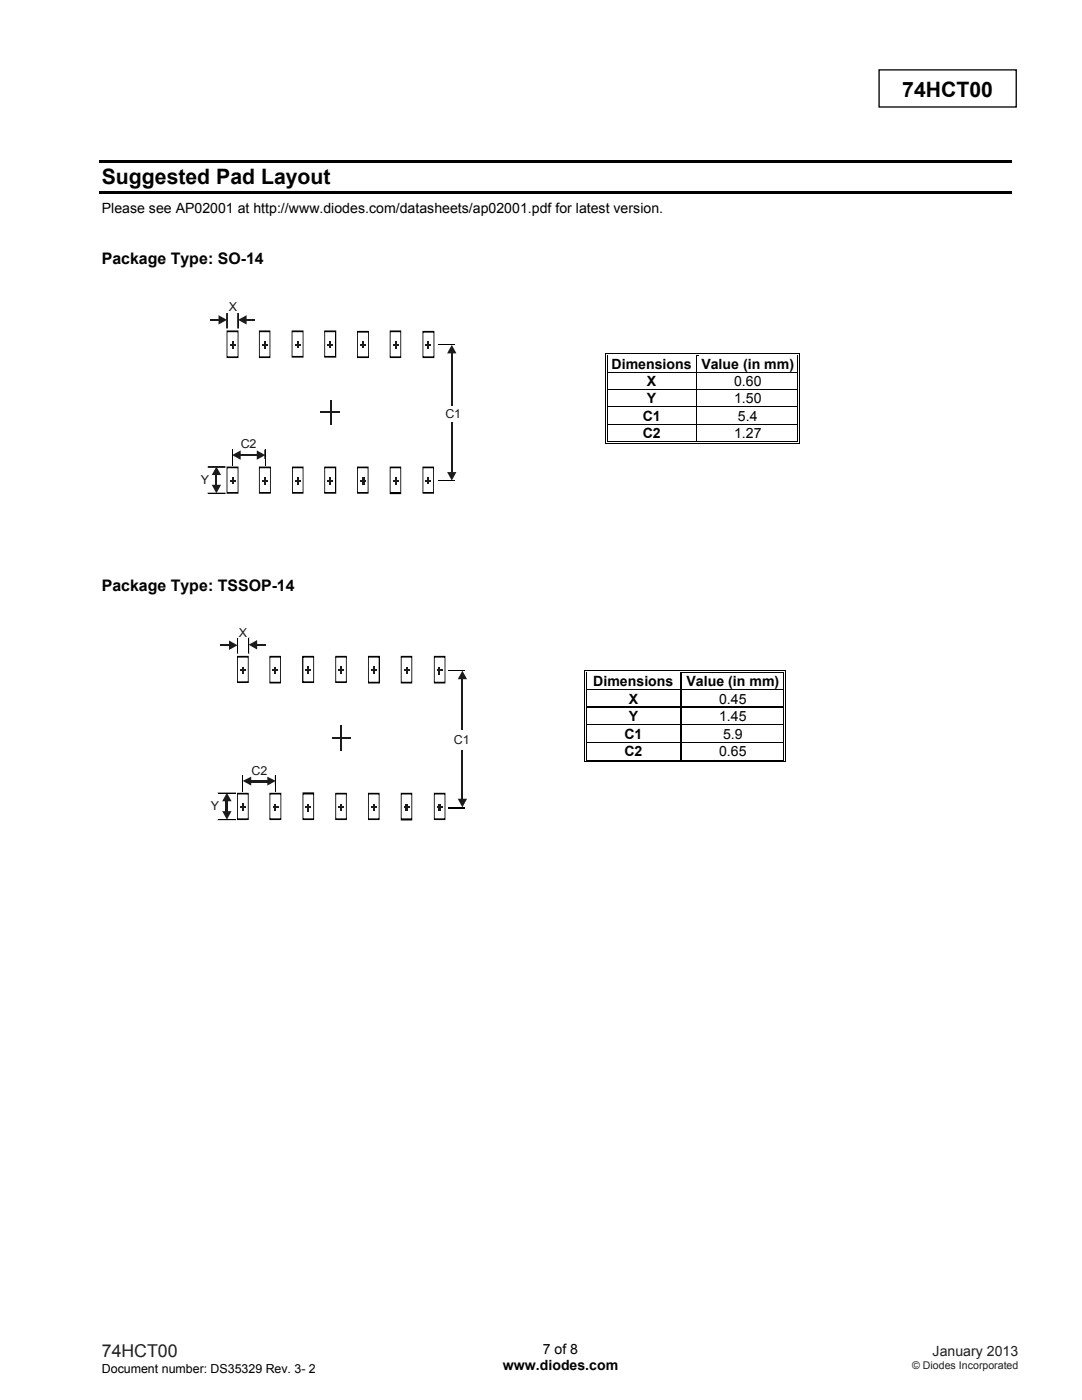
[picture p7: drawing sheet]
<svg xmlns="http://www.w3.org/2000/svg" width="216mm" height="279mm" viewBox="0 0 216 279" stroke-linecap="round" stroke-linejoin="round" font-family="sans-serif">
<path d="M175.4 13.9h27.4v7.5h-27.4z" fill="none" stroke="#000" stroke-width=".26"/>
<path d="M19.8 32h182v.5h-182zM19.8 38.1h182v.5h-182z" fill="#000"/>
<g fill="#fff">
<path d="M121.3 71.1h17.7v3.2h-17.7z"/>
<path d="M121.8 71.1h16.5v3.2h-16.5z"/>
<path d="M139.1 71.1h20v3.2h-20z"/>
<path d="M139.8 71.1h18.9v3.2h-18.9z"/>
</g>
<path d="M120.8 70.5h.2v.6h-.2zM120.8 70.5h.5v.2h-.5zM121.1 70.9h.2v.2h-.2zM121.1 70.9h.2v.1h-.2z" fill="#000"/>
<path d="M121.3 70.6h17.7M121.3 71h17.7" fill="none" stroke="#000" stroke-width=".2"/>
<g fill="#fff">
<path d="M121.3 71l17.7 .1z"/>
<path d="M139.1 71l.4 .1z"/>
</g>
<path d="M139 71l.1 .1zM139 70.5h.5v.2h-.5zM139 70.9h.5v.1h-.5z" fill="#000"/>
<path d="M139.5 70.6h19.6M139.5 71h19.6" fill="none" stroke="#000" stroke-width=".2"/>
<path d="M139.5 71l19.6 .1z" fill="#fff"/>
<path d="M159.1 70.5h.5v.2h-.5zM159.1 70.9h.2v.2h-.2zM159.1 70.9h.2v.1h-.2zM159.5 70.5h.1v.6h-.1z" fill="#000"/>
<path d="M120.9 71.1v3.2M121.2 71.1v3.2M139.1 71.1v3.2M159.2 71.1v3.2M159.6 71.1v3.2" fill="none" stroke="#000" stroke-width=".2"/>
<g fill="#fff">
<path d="M121.3 74.5h17.7v3.2h-17.7z"/>
<path d="M121.8 74.5h16.5v3.2h-16.5z"/>
<path d="M139.1 74.5h20v3.2h-20z"/>
<path d="M139.8 74.5h18.9v3.2h-18.9z"/>
</g>
<path d="M120.8 74.3h.2v.2h-.2zM121.1 74.3h.2v.2h-.2zM159.1 74.3h.2v.2h-.2zM159.5 74.3h.1v.2h-.1z" fill="#000"/>
<path d="M120.9 74.5v3.2M121.2 74.5v3.2M121.3 74.4h37.8M139.1 74.5v3.2M159.2 74.5v3.2M159.6 74.5v3.2" fill="none" stroke="#000" stroke-width=".2"/>
<g fill="#fff">
<path d="M121.3 77.9h17.7v3.2h-17.7z"/>
<path d="M121.8 77.9h16.5v3.2h-16.5z"/>
<path d="M139.1 77.9h20v3.2h-20z"/>
<path d="M139.8 77.9h18.9v3.2h-18.9z"/>
</g>
<path d="M120.8 77.7h.2v.2h-.2zM121.1 77.7h.2v.2h-.2zM159.1 77.7h.2v.2h-.2zM159.5 77.7h.1v.2h-.1z" fill="#000"/>
<path d="M120.9 77.9v3.2M121.2 77.9v3.2M121.3 77.8h37.8M139.1 77.9v3.2M159.2 77.9v3.2M159.6 77.9v3.2" fill="none" stroke="#000" stroke-width=".2"/>
<g fill="#fff">
<path d="M121.3 81.3h17.7v3.3h-17.7z"/>
<path d="M121.8 81.3h16.5v3.3h-16.5z"/>
<path d="M139.1 81.3h20v3.3h-20z"/>
<path d="M139.8 81.3h18.9v3.3h-18.9z"/>
</g>
<path d="M120.8 81.1h.2v.2h-.2zM121.1 81.1h.2v.2h-.2zM159.1 81.1h.2v.2h-.2zM159.5 81.1h.1v.2h-.1z" fill="#000"/>
<path d="M120.9 81.3v3.3M121.2 81.3v3.3M121.3 81.2h37.8M139.1 81.3v3.3M159.2 81.3v3.3M159.6 81.3v3.3" fill="none" stroke="#000" stroke-width=".2"/>
<g fill="#fff">
<path d="M121.3 84.7h17.7v3.3h-17.7z"/>
<path d="M121.8 84.7h16.5v3.3h-16.5z"/>
<path d="M139.1 84.7h20v3.3h-20z"/>
<path d="M139.8 84.7h18.9v3.3h-18.9z"/>
</g>
<path d="M120.8 84.6h.2v.1h-.2zM120.8 88.3h.5v.2h-.5zM121.1 84.6h.2v.1h-.2zM121.1 88h.2v.2h-.2zM139 88h.5v.2h-.5zM159.1 84.6h.2v.1h-.2zM159.1 88.3h.5v.2h-.5zM159.1 88h.2v.2h-.2zM159.5 84.6h.1v.1h-.1zM159.5 88h.1v.5h-.1z" fill="#000"/>
<path d="M120.9 84.7v3.8M121.2 84.7v3.3M121.3 84.6h37.8M121.3 88.4h37.8M121.3 88.1h17.7M139.1 84.7v3.3M139.5 88.1h19.6M159.2 84.7v3.3M159.6 84.7v3.3" fill="none" stroke="#000" stroke-width=".2"/>
<g fill="#fff">
<path d="M117.1 134.3h18.7v3.2h-18.7z"/>
<path d="M117.6 134.3h17.6v3.2h-17.6z"/>
</g>
<path d="M116.6 133.8h.2v.5h-.2zM116.6 133.8h.5v.1h-.5zM117 134.1h.1v.2h-.1z" fill="#000"/>
<path d="M117.1 133.8h18.7M117.1 134.2h18.7" fill="none" stroke="#000" stroke-width=".2"/>
<path d="M117.1 134.3h18.7z" fill="#fff"/>
<path d="M135.8 134.3h.3zM135.8 133.8h.5v.1h-.5zM135.8 134.1h.5v.2h-.5zM156.3 133.8h.5v.1h-.5zM156.3 134.1h.2v.2h-.2zM156.7 133.8h.1v.5h-.1z" fill="#000"/>
<path d="M116.7 134.3v3.2M117.1 134.3v3.2M136.3 133.8h20M136.3 134.2h20M156.4 134.3v3.2M156.7 134.3v3.2" fill="none" stroke="#000" stroke-width=".2"/>
<path d="M135.9 134.3v3.2" fill="none" stroke="#000" stroke-width=".25"/>
<g fill="#fff">
<path d="M117.1 137.8h18.7v3.2h-18.7z"/>
<path d="M117.6 137.8h17.6v3.2h-17.6z"/>
<path d="M136.1 137.8h20.2v3.2h-20.2z"/>
<path d="M136.6 137.8h19.3v3.2h-19.3z"/>
</g>
<path d="M116.6 137.5h.2v.3h-.2zM117 137.5h.1v.3h-.1z" fill="#000"/>
<path d="M117.1 137.6h18.7" fill="none" stroke="#000" stroke-width=".25"/>
<path d="M117.1 137.8h18.7z" fill="#fff"/>
<path d="M135.8 137.5h.3v.3h-.3z" fill="#000"/>
<path d="M136.1 137.6h20.2" fill="none" stroke="#000" stroke-width=".25"/>
<path d="M136.1 137.8h20.2z" fill="#fff"/>
<path d="M156.3 137.5h.2v.3h-.2zM156.7 137.5h.1v.3h-.1z" fill="#000"/>
<path d="M116.7 137.8v3.2M117.1 137.8v3.2M156.4 137.8v3.2M156.7 137.8v3.2" fill="none" stroke="#000" stroke-width=".2"/>
<path d="M135.9 137.8v3.2" fill="none" stroke="#000" stroke-width=".25"/>
<g fill="#fff">
<path d="M117.1 141.3h18.7v3.2h-18.7z"/>
<path d="M117.6 141.3h17.6v3.2h-17.6z"/>
<path d="M136.1 141.3h20.2v3.2h-20.2z"/>
<path d="M136.6 141.3h19.3v3.2h-19.3z"/>
</g>
<path d="M116.6 141h.2v.3h-.2zM117 141h.1v.3h-.1z" fill="#000"/>
<path d="M117.1 141.2h18.7" fill="none" stroke="#000" stroke-width=".25"/>
<path d="M117.1 141.3h18.7z" fill="#fff"/>
<path d="M135.8 141h.3v.3h-.3z" fill="#000"/>
<path d="M136.1 141.2h20.2" fill="none" stroke="#000" stroke-width=".25"/>
<path d="M136.1 141.3h20.2z" fill="#fff"/>
<path d="M156.3 141h.2v.3h-.2zM156.7 141h.1v.3h-.1z" fill="#000"/>
<path d="M116.7 141.3v3.2M117.1 141.3v3.2M156.4 141.3v3.2M156.7 141.3v3.2" fill="none" stroke="#000" stroke-width=".2"/>
<path d="M135.9 141.3v3.2" fill="none" stroke="#000" stroke-width=".25"/>
<g fill="#fff">
<path d="M117.1 144.8h18.7v3.3h-18.7z"/>
<path d="M117.6 144.8h17.6v3.3h-17.6z"/>
<path d="M136.1 144.8h20.2v3.3h-20.2z"/>
<path d="M136.6 144.8h19.3v3.3h-19.3z"/>
</g>
<path d="M116.6 144.5h.2v.3h-.2zM117 144.5h.1v.3h-.1z" fill="#000"/>
<path d="M117.1 144.7h18.7" fill="none" stroke="#000" stroke-width=".25"/>
<path d="M117.1 144.8h18.7z" fill="#fff"/>
<path d="M135.8 144.5h.3v.3h-.3z" fill="#000"/>
<path d="M136.1 144.7h20.2" fill="none" stroke="#000" stroke-width=".25"/>
<path d="M136.1 144.8h20.2z" fill="#fff"/>
<path d="M156.3 144.5h.2v.3h-.2zM156.7 144.5h.1v.3h-.1z" fill="#000"/>
<path d="M116.7 144.8v3.3M117.1 144.8v3.3M156.4 144.8v3.3M156.7 144.8v3.3" fill="none" stroke="#000" stroke-width=".2"/>
<path d="M135.9 144.8v3.3" fill="none" stroke="#000" stroke-width=".25"/>
<g fill="#fff">
<path d="M117.1 148.3h18.7v3.3h-18.7z"/>
<path d="M117.6 148.3h17.6v3.3h-17.6z"/>
<path d="M136.1 148.3h20.2v3.3h-20.2z"/>
<path d="M136.6 148.3h19.3v3.3h-19.3z"/>
</g>
<path d="M116.6 148.1h.2v.2h-.2zM117 148.1h.1v.2h-.1z" fill="#000"/>
<path d="M117.1 148.2h18.7" fill="none" stroke="#000" stroke-width=".25"/>
<path d="M117.1 148.3h18.7z" fill="#fff"/>
<path d="M135.8 148.1h.3v.2h-.3z" fill="#000"/>
<path d="M136.1 148.2h20.2" fill="none" stroke="#000" stroke-width=".25"/>
<path d="M136.1 148.3h20.2z" fill="#fff"/>
<g fill="#000">
<path d="M116.6 151.9h.5v.2h-.5zM117 151.6h.1v.2h-.1zM135.8 151.6h.5v.2h-.5zM156.3 148.1h.2v.2h-.2zM156.3 151.9h.5v.2h-.5zM156.3 151.6h.2v.2h-.2zM156.7 148.1h.1v.2h-.1zM156.7 151.6h.1v.5h-.1z"/>
<path d="M45.2 62.5h.2v3h-.2zM45.2 65.5h.2zM45.2 62.5h.2v3h-.2zM45.2 62.5h.2z"/>
<path d="M45.3 71.1h2.2v.4h-2.2zM47.5 71.3l.1 .2zM47.4 66.1h.2v5.2h-.2zM47.5 66l.1 .1zM45.3 66h2.2v.3h-2.2zM45.2 66l.1 .1zM45.2 66.1h.2v5.2h-.2zM45.2 71.3l.1 .2z"/>
<path d="M47.4 62.5h.2v3h-.2zM47.4 65.5h.2zM47.4 62.5h.2v3h-.2zM47.4 62.5h.2z"/>
<path d="M51.8 71.1h2.1v.4h-2.1zM53.9 71.3l.1 .2zM53.8 66.1h.2v5.2h-.2zM53.9 66l.1 .1zM51.8 66h2.1v.3h-2.1zM51.7 66l.1 .1zM51.7 66.1h.1v5.2h-.1zM51.7 71.3l.1 .2z"/>
<path d="M58.3 71h2.2v.4h-2.2zM60.5 71.2l.1 .2zM60.4 66.1h.2v5.1h-.2zM60.5 66l.1 .1zM58.3 66h2.2v.3h-2.2zM58.2 66l.1 .1zM58.2 66.1h.2v5.1h-.2zM58.2 71.2l.1 .2z"/>
<path d="M64.8 71h2.2v.4h-2.2zM67 71.2l.1 .2zM66.8 66.1h.3v5.1h-.3zM67 66l.1 .1zM64.8 66h2.2v.3h-2.2zM64.7 66l.1 .1zM64.7 66.1h.2v5.1h-.2zM64.7 71.2l.1 .2z"/>
<path d="M71.3 71.1h2.2v.4h-2.2zM73.5 71.3l.1 .2zM73.4 66.2h.2v5.1h-.2zM73.5 66l.1 .2zM71.3 66h2.2v.4h-2.2zM71.2 66l.1 .2zM71.2 66.2h.2v5.1h-.2zM71.2 71.3l.1 .2z"/>
<path d="M77.9 71.1h2.1v.4h-2.1zM80 71.3l.1 .2zM79.9 66.1h.2v5.2h-.2zM80 66l.1 .1zM77.9 66h2.1v.3h-2.1zM77.8 66l.1 .1zM77.8 66.1h.1v5.2h-.1zM77.8 71.3l.1 .2z"/>
<path d="M84.4 71.1h2.2v.4h-2.2zM86.6 71.3l.1 .2zM86.5 66.2h.2v5.1h-.2zM86.6 66l.1 .2zM84.4 66h2.2v.4h-2.2zM84.3 66l.1 .2zM84.3 66.2h.2v5.1h-.2zM84.3 71.3l.1 .2z"/>
<path d="M41.5 98.4h3.5v.1h-3.5zM45 98.4v.1zM41.5 98.4h3.5v.1h-3.5zM41.5 98.4v.1z"/>
<path d="M41.5 93.1h3.5v.2h-3.5zM45 93.1v.2zM41.5 93.1h3.5v.2h-3.5zM41.5 93.1v.2z"/>
<path d="M45.3 98.2h2.2v.3h-2.2zM47.5 98.4l.1 .1zM47.4 93.3h.2v5.1h-.2zM47.5 93.1l.1 .2zM45.3 93.1h2.2v.4h-2.2zM45.2 93.1l.1 .2zM45.2 93.3h.2v5.1h-.2zM45.2 98.4l.1 .1z"/>
<path d="M51.8 98.2h2.2v.3h-2.2zM54 98.4v.1zM53.9 93.3h.1v5.1h-.1zM54 93.1v.2zM51.8 93.1h2.2v.4h-2.2zM51.7 93.1l.1 .2zM51.7 93.3h.1v5.1h-.1zM51.7 98.4l.1 .1z"/>
<path d="M58.4 98.2h2.1v.3h-2.1zM60.5 98.4l.1 .1zM60.4 93.3h.2v5.1h-.2zM60.5 93.1l.1 .2zM58.4 93.1h2.1v.4h-2.1zM58.3 93.1l.1 .2zM58.3 93.3h.1v5.1h-.1zM58.3 98.4l.1 .1z"/>
<path d="M64.8 98.2h2.1v.3h-2.1zM66.9 98.4h.2v.1h-.2zM66.8 93.3h.3v5.1h-.3zM66.9 93.1h.2v.2h-.2zM64.8 93.1h2.1v.4h-2.1zM64.7 93.1l.1 .2zM64.7 93.3h.2v5.1h-.2zM64.7 98.4l.1 .1z"/>
<path d="M71.3 98.2h2.1v.3h-2.1zM73.4 98.4l.1 .1zM73.4 93.3h.1v5.1h-.1zM73.4 93.1l.1 .2zM71.3 93.1h2.1v.4h-2.1zM71.2 93.1l.1 .2zM71.2 93.3h.2v5.1h-.2zM71.2 98.4l.1 .1z"/>
<path d="M77.9 98.2h2.1v.4h-2.1zM80 98.4l.1 .2zM79.9 93.3h.2v5.1h-.2zM80 93.1l.1 .2zM77.9 93.1h2.1v.4h-2.1zM77.8 93.1l.1 .2zM77.8 93.3h.1v5.1h-.1zM77.8 98.4l.1 .2z"/>
<path d="M84.4 98.2h2.1v.3h-2.1zM86.5 98.4l.1 .1zM86.4 93.3h.2v5.1h-.2zM86.5 93.1l.1 .2zM84.4 93.1h2.1v.4h-2.1zM84.3 93.1l.1 .2zM84.3 93.3h.2v5.1h-.2zM84.3 98.4l.1 .1z"/>
<path d="M90.6 83h.5zM91 82.9h.2v.1h-.2zM91 82.9h.2zM91 82.9h.2v.1h-.2zM90.6 83h.5z"/>
</g>
<path d="M116.7 148.3v3.8M117.1 148.3v3.3M117.1 152h39.2M117.1 151.7h18.7M136.3 151.7h20M156.4 148.3v3.3M156.7 148.3v3.3" fill="none" stroke="#000" stroke-width=".2"/>
<path d="M135.9 148.3v3.3" fill="none" stroke="#000" stroke-width=".25"/>
<g fill="#1f1a17">
<path d="M41.9 63.7h1.9v.3h-1.9z"/>
<path d="M49 63.7h1.9v.3h-1.9z"/>
</g>
<g fill="#1f1a17">
<path d="M43.6 62.9l1.7 .9-1.7 1v-1.9l1.7 .9z" fill-rule="evenodd"/>
<path d="M47.5 63.8l1.7-.9v1.9z" fill-rule="evenodd"/>
<path d="M46.3 90.8l1.7-.9v1.9l-1.7-1 1.7-.9z" fill-rule="evenodd"/>
</g>
<path d="M47.9 90.8h3.5" fill="none" stroke="#1f1a17" stroke-width=".34"/>
<g fill="#1f1a17">
<path d="M51.2 89.9l1.7 .9-1.7 1v-1.9l1.7 .9z" fill-rule="evenodd"/>
<path d="M42.2 96.8h1.9l-.9 1.6z" fill-rule="evenodd"/>
</g>
<path d="M43.2 94.7v2.2" fill="none" stroke="#1f1a17" stroke-width=".34"/>
<g fill="#1f1a17">
<path d="M43.2 93.1l.9 1.7h-1.9z" fill-rule="evenodd"/>
<path d="M89.2 94.2h1.9l-1 1.7z" fill-rule="evenodd"/>
</g>
<path d="M90.1 70.4v24" fill="none" stroke="#1f1a17" stroke-width=".34"/>
<path d="M90.1 68.8l1 1.7h-1.9z" fill-rule="evenodd" fill="#1f1a17"/>
<path d="M88 81.1h4.4v3h-4.4z" fill="#fff"/>
<path d="M66 79.8v4.9M64 82.2h3.9" fill="none" stroke="#1f1a17" stroke-width=".34"/>
<path d="M87.4 68.8h3.3M46.3 89.6v3.3M52.9 89.7v1.9M52.9 89.6v3.3M87.4 96h3.3" fill="none" stroke="#000" stroke-width=".2"/>
<g fill="#1f1a17">
<path d="M45.9 68.7h1v.3h-1z"/>
<path d="M46.2 68.2h.4v1.4h-.4z"/>
<path d="M45.9 95.8h1.1v.4h-1.1z"/>
<path d="M46.2 95.3h.4v1.4h-.4z"/>
<path d="M52.3 95.8h1.1v.4h-1.1z"/>
<path d="M52.7 95.3h.3v1.5h-.3z"/>
<path d="M58.9 95.8h1v.4h-1z"/>
<path d="M59.2 95.3h.3v1.5h-.3z"/>
<path d="M65.4 95.8h1v.4h-1z"/>
<path d="M65.7 95.3h.4v1.5h-.4z"/>
<path d="M71.9 95.8h1.1v.4h-1.1z"/>
<path d="M72.3 95.3h.4v1.5h-.4z"/>
<path d="M78.4 95.8h1.1v.4h-1.1z"/>
<path d="M78.8 95.3h.3v1.5h-.3z"/>
<path d="M85 95.8h1v.4h-1z"/>
<path d="M85.3 95.3h.4v1.4h-.4z"/>
<path d="M52.3 68.7h1.1v.3h-1.1z"/>
<path d="M52.7 68.2h.3v1.4h-.3z"/>
<path d="M58.9 68.7h1v.3h-1z"/>
<path d="M59.2 68.2h.3v1.3h-.3z"/>
<path d="M65.4 68.7h1.1v.3h-1.1z"/>
<path d="M65.7 68.2h.4v1.3h-.4z"/>
<path d="M71.9 68.7h1.1v.3h-1.1z"/>
<path d="M72.3 68.2h.3v1.3h-.3z"/>
<path d="M78.4 68.7h1.1v.3h-1.1z"/>
<path d="M78.8 68.2h.3v1.4h-.3z"/>
<path d="M84.9 68.7h1.1v.4h-1.1z"/>
<path d="M85.3 68.2h.4v1.4h-.4z"/>
</g>
<g fill="#000">
<path d="M47.3 127.4h.2v3h-.2zM47.3 130.4h.2zM47.3 127.4h.2v3h-.2zM47.3 127.4h.2z"/>
<path d="M47.4 136h2.1v.3h-2.1zM49.5 136.1l.1 .2zM49.4 131.1h.2v5h-.2zM49.5 130.9l.1 .2zM47.4 130.9h2.1v.3h-2.1zM47.3 130.9l.1 .2zM47.3 131.1h.2v5h-.2zM47.3 136.1l.1 .2z"/>
<path d="M49.5 127.3h.2v3.1h-.2zM49.5 130.4h.2zM49.5 127.3h.2v3.1h-.2zM49.5 127.3h.2z"/>
<path d="M53.8 136.1h2.2v.3h-2.2zM56 136.2v.2zM55.9 131.1h.1v5.1h-.1zM56 130.9v.2zM53.8 130.9h2.2v.3h-2.2zM53.8 130.9v.2zM53.8 131.1h.1v5.1h-.1zM53.8 136.2v.2z"/>
<path d="M60.5 136h2.1v.3h-2.1zM62.6 136.1l.1 .2zM62.5 131.1h.2v5h-.2zM62.6 130.9l.1 .2zM60.5 130.9h2.1v.3h-2.1zM60.3 130.9h.2v.2h-.2zM60.3 131.1h.2v5h-.2zM60.3 136.1h.2v.2h-.2z"/>
<path d="M67 136h2.1v.3h-2.1zM69.1 136.1l.1 .2zM69 131.1h.2v5h-.2zM69.1 130.9l.1 .2zM67 130.9h2.1v.3h-2.1zM66.9 130.9l.1 .2zM66.9 131.1h.2v5h-.2zM66.9 136.1l.1 .2z"/>
<path d="M73.5 136.1h2.1v.3h-2.1zM75.6 136.2h.2v.2h-.2zM75.6 131.1h.2v5.1h-.2zM75.6 130.9h.2v.2h-.2zM73.5 130.9h2.1v.3h-2.1zM73.4 130.9l.1 .2zM73.4 131.1h.2v5.1h-.2zM73.4 136.2l.1 .2z"/>
<path d="M80.1 136.1h2.1v.3h-2.1zM82.2 136.2l.1 .2zM82.1 131.1h.2v5.1h-.2zM82.2 130.9l.1 .2zM80.1 130.9h2.1v.3h-2.1zM80 130.9l.1 .2zM80 131.1h.1v5.1h-.1zM80 136.2l.1 .2z"/>
<path d="M86.7 136.1h2.1v.3h-2.1zM88.8 136.2l.1 .2zM88.7 131.1h.2v5.1h-.2zM88.8 130.9l.1 .2zM86.7 130.9h2.1v.3h-2.1zM86.6 130.9l.1 .2zM86.6 131.1h.1v5.1h-.1zM86.6 136.2l.1 .2z"/>
<path d="M43.5 158.2h3.6v.2h-3.6zM47.1 158.2v.2zM43.5 158.2h3.6v.2h-3.6zM43.5 158.2v.2z"/>
<path d="M92.7 148h.5v.2h-.5zM93.2 148.1l.1 .1zM93.1 148h.2v.1h-.2zM93.1 148h.2zM93.1 148h.2v.1h-.2zM93.2 148.1l.1 .1zM92.7 148h.5v.2h-.5zM92.7 148v.2z"/>
<path d="M43.5 163.5h3.6v.2h-3.6zM47.1 163.5v.2zM43.5 163.5h3.6v.2h-3.6zM43.5 163.5v.2z"/>
<path d="M47.4 163.3h2.1v.4h-2.1zM49.5 163.5l.1 .2zM49.4 158.4h.2v5.1h-.2zM49.5 158.2l.1 .2zM47.4 158.2h2.1v.4h-2.1zM47.3 158.2l.1 .2zM47.3 158.4h.2v5.1h-.2zM47.3 163.5l.1 .2z"/>
<path d="M53.8 163.3h2.2v.4h-2.2zM56 163.5l.1 .2zM56 158.4h.1v5.1h-.1zM56 158.2l.1 .2zM53.8 158.2h2.2v.4h-2.2zM53.8 158.2v.2zM53.8 158.4h.1v5.1h-.1zM53.8 163.5v.2z"/>
<path d="M60.5 163.3h2.1v.4h-2.1zM62.6 163.5l.1 .2zM62.5 158.3h.2v5.2h-.2zM62.6 158.1l.1 .2zM60.5 158.1h2.1v.5h-2.1zM60.4 158.1l.1 .2zM60.4 158.3h.1v5.2h-.1zM60.4 163.5l.1 .2z"/>
<path d="M67 163.3h2.1v.4h-2.1zM69.1 163.5l.1 .2zM69 158.4h.2v5.1h-.2zM69.1 158.2l.1 .2zM67 158.2h2.1v.4h-2.1zM66.9 158.2l.1 .2zM66.9 158.4h.2v5.1h-.2zM66.9 163.5l.1 .2z"/>
<path d="M73.5 163.3h2.1v.4h-2.1zM75.6 163.5l.1 .2zM75.6 158.4h.1v5.1h-.1zM75.6 158.2l.1 .2zM73.5 158.2h2.1v.4h-2.1zM73.4 158.2l.1 .2zM73.4 158.4h.2v5.1h-.2zM73.4 163.5l.1 .2z"/>
<path d="M80.1 163.3h2.1v.4h-2.1zM82.2 163.5l.1 .2zM82.1 158.4h.2v5.1h-.2zM82.2 158.2l.1 .2zM80.1 158.2h2.1v.4h-2.1zM80 158.2l.1 .2zM80 158.4h.1v5.1h-.1zM80 163.5l.1 .2z"/>
<path d="M86.7 163.3h2.1v.4h-2.1zM88.8 163.5l.1 .2zM88.7 158.4h.2v5.1h-.2zM88.8 158.2l.1 .2zM86.7 158.2h2.1v.4h-2.1zM86.6 158.2l.1 .2zM86.6 158.4h.1v5.1h-.1zM86.6 163.5l.1 .2z"/>
</g>
<g fill="#1f1a17">
<path d="M44 128.6h1.9v.3h-1.9z"/>
<path d="M51.1 128.5h1.9v.4h-1.9z"/>
</g>
<g fill="#1f1a17">
<path d="M45.7 127.8l1.7 1-1.7 .9v-1.9l1.7 1z" fill-rule="evenodd"/>
<path d="M49.6 128.7l1.7-1v1.9z" fill-rule="evenodd"/>
<path d="M48.4 155.9l1.7-.9v1.8l-1.7-.9 1.7-.9z" fill-rule="evenodd"/>
</g>
<path d="M50 155.9h3.5" fill="none" stroke="#1f1a17" stroke-width=".42"/>
<g fill="#1f1a17">
<path d="M53.3 155l1.7 .9-1.7 .9v-1.8l1.7 .9z" fill-rule="evenodd"/>
<path d="M44.3 161.9h1.9l-.9 1.7z" fill-rule="evenodd"/>
</g>
<path d="M45.2 159.7v2.4" fill="none" stroke="#1f1a17" stroke-width=".42"/>
<g fill="#1f1a17">
<path d="M45.3 158.2l.9 1.7h-1.9z" fill-rule="evenodd"/>
<path d="M91.3 159.4h1.9l-.9 1.7z" fill-rule="evenodd"/>
</g>
<path d="M92.3 135.4v24.2" fill="none" stroke="#1f1a17" stroke-width=".34"/>
<path d="M92.3 133.9l.9 1.7h-1.9z" fill-rule="evenodd" fill="#1f1a17"/>
<path d="M90.1 145.8h4.4v3.8h-4.4z" fill="#fff"/>
<path d="M66.2 147.3h3.8M68.1 144.8v5" fill="none" stroke="#1f1a17" stroke-width=".34"/>
<path d="M89.4 133.9h3.4M48.4 154.7v3.3M54.9 154.7v1.9M55 154.7v3.3" fill="none" stroke="#000" stroke-width=".2"/>
<path d="M89.5 161.2h3.3" fill="none" stroke="#000" stroke-width=".25"/>
<g fill="#1f1a17">
<path d="M48 133.6h1v.3h-1z"/>
<path d="M48.3 133.1h.4v1.4h-.4z"/>
<path d="M48 161h1v.3h-1z"/>
<path d="M48.3 160.4h.4v1.4h-.4z"/>
<path d="M54.4 161h1.1v.3h-1.1z"/>
<path d="M54.8 160.4h.3v1.4h-.3z"/>
<path d="M61 161h1v.3h-1z"/>
<path d="M61.3 160.4h.4v1.5h-.4z"/>
<path d="M67.5 161h1.1v.3h-1.1z"/>
<path d="M67.9 160.4h.4v1.4h-.4z"/>
<path d="M74.1 161h1.1v.3h-1.1z"/>
<path d="M74.4 160.4h.4v1.4h-.4z"/>
<path d="M80.6 161h1.1v.3h-1.1z"/>
<path d="M81 160.4h.4v1.4h-.4z"/>
<path d="M87.2 161h1.1v.3h-1.1z"/>
<path d="M87.5 160.4h.4v1.4h-.4z"/>
<path d="M54.4 133.6h1.1v.3h-1.1z"/>
<path d="M54.8 133.1h.3v1.4h-.3z"/>
<path d="M61 133.6h1.1v.3h-1.1z"/>
<path d="M61.3 133h.4v1.5h-.4z"/>
<path d="M67.6 133.6h1v.3h-1z"/>
<path d="M67.9 133h.4v1.5h-.4z"/>
<path d="M74.1 133.6h1.1v.3h-1.1z"/>
<path d="M74.4 133h.4v1.5h-.4z"/>
<path d="M80.6 133.6h1.1v.3h-1.1z"/>
<path d="M81 133.1h.3v1.4h-.3z"/>
<path d="M87.2 133.6h1.1v.3h-1.1z"/>
<path d="M87.5 133.1h.4v1.4h-.4z"/>
</g>
<g font-size="4.2">
<text x="180" y="19.3">74HCT00</text>
<text x="20.3" y="36.8">Suggested Pad Layout</text>
</g>
<text font-size="3.5" fill="#231f20" x="20.3" y="270.9">74HCT00</text>
<g font-size="3.2">
<text x="20.3" y="52.7">Package Type: SO-14</text>
<text x="20.3" y="118">Package Type: TSSOP-14</text>
</g>
<g font-size="2.8">
<text x="20.3" y="42.6">Please see AP02001 at http://www.diodes.com/datasheets/ap02001.pdf for latest version.</text>
<text x="122" y="73.7">Dimensions</text>
<text x="129.1" y="77.1">X</text>
<text x="140" y="73.7">Value (in mm)</text>
<text x="146.5" y="77.1">0.60</text>
<text x="128.2" y="83.9">C1</text>
<text x="129.1" y="80.5">Y</text>
<text x="146.5" y="80.5">1.50</text>
<text x="147.3" y="83.9">5.4</text>
<text x="128.2" y="87.3">C2</text>
<text x="146.5" y="87.3">1.27</text>
<text x="118.4" y="136.9">Dimensions</text>
<text x="137" y="136.9">Value (in mm)</text>
<text x="125.5" y="140.4">X</text>
<text x="125.5" y="143.9">Y</text>
<text x="143.5" y="140.4">0.45</text>
<text x="143.5" y="143.9">1.45</text>
<text x="124.6" y="147.4">C1</text>
<text x="144.3" y="147.4">5.9</text>
<text x="124.6" y="150.9">C2</text>
<text x="143.5" y="150.9">0.65</text>
<text x="100.3" y="273.5">www.diodes.com</text>
<text x="108.3" y="270.2">7 of 8</text>
</g>
<text font-size="2.8" fill="#231f20" x="186.1" y="270.6">January 2013</text>
<g font-size="2.5" fill="#1f1a17">
<text x="45.6" y="62.1">X</text>
<text x="88.9" y="83.4">C1</text>
<text x="48" y="89.4">C2</text>
<text x="40" y="96.6">Y</text>
<text x="47.6" y="127.1">X</text>
<text x="90.6" y="148.5">C1</text>
<text x="50.2" y="154.6">C2</text>
<text x="42.1" y="161.7">Y</text>
</g>
<text font-size="2.5" x="20.3" y="274">Document number: DS35329 Rev. 3- 2</text>
<text font-size="2.1" fill="#231f20" x="182" y="273.2">© Diodes Incorporated</text>
</svg>
